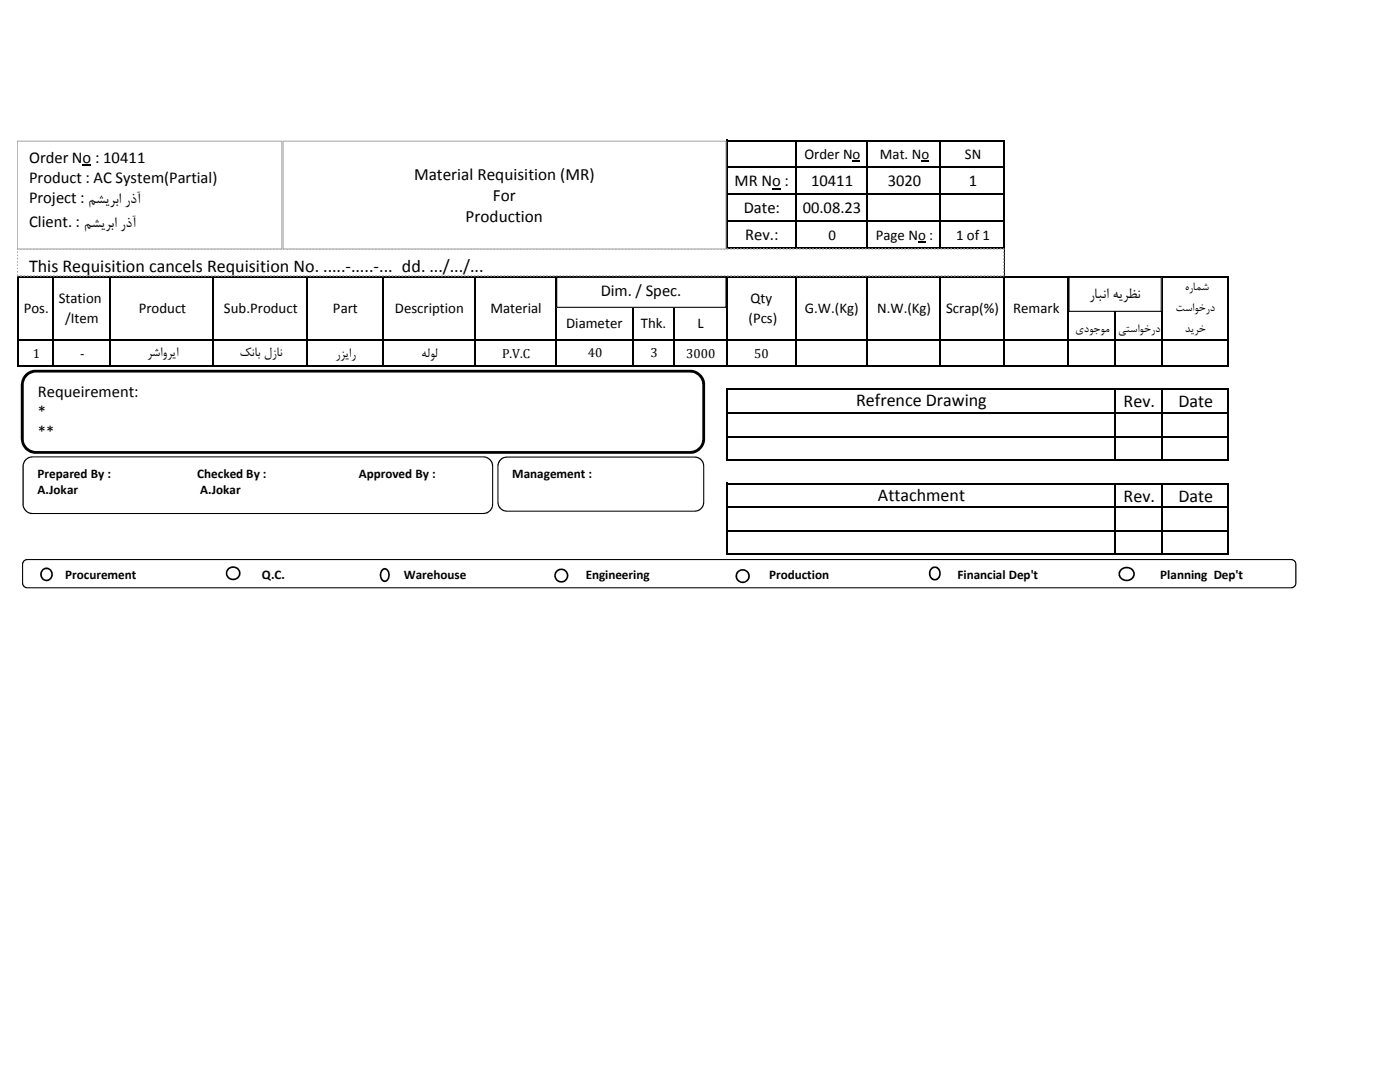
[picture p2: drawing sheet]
<svg xmlns="http://www.w3.org/2000/svg" width="279mm" height="216mm" viewBox="0 0 279 216" stroke-linecap="round" stroke-linejoin="round" font-family="sans-serif">
<path d="M154.1 37.6h1.7v.2h-1.7zM170.1 32.1h1.6v.2h-1.6zM183.9 32.1h1.6v.2h-1.6zM183.2 48.2h1.6v.2h-1.6z" fill="#000"/>
<g fill="none" stroke="#000" stroke-width=".3">
<path d="M145 27.9v21.8M145.2 28h55.4M145.2 33.4h55.4M145.2 38.8h55.4M158.8 28.2v21.5M173.1 28.2v21.5M187.7 28.2v21.5M200.4 28.2v45M3.6 55v18.2M3.7 55.2h241.6M10.6 55.3v17.9M22 55.3v17.9"/>
<path d="M42.6 55.3v17.9M61.3 55.3v17.9M76.3 55.3v17.9M94.8 55.3v17.9M110.9 55.3v17.9M126.3 55.3v17.9M134.6 55.3v17.9M145 55.3v17.9M145.2 44.2h55.4M145.2 49.6h55.4M158.8 55.3v17.9M173.1 55.3v17.9"/>
<path d="M187.7 55.3v17.9M213.2 55.3v17.9M222.5 55.3v17.9M231.9 55.3v17.9M245.1 55.3v17.9M3.7 67.8h241.6M3.7 73h241.6M145 77.6v14.3M145.2 77.7h100.1M222.5 77.9v14M231.9 77.9v14M245.1 77.9v14"/>
<path d="M145 96.4v14.3M145.2 82.4h100.1M145.2 87.1h100.1M145.2 91.8h100.1M145.2 96.5h100.1M222.5 96.6v14.1M231.9 96.6v14.1M245.1 96.6v14.1M145.2 101.2h100.1M145.2 105.9h100.1M145.2 110.6h100.1"/>
</g>
<path d="M3.4 49.7h196.9v5.3h-196.9z" fill="#fff"/>
<path d="M3.4 54.7h.2v.3h-.2zM3.4 54.1h.2v.3h-.2zM3.4 53.4h.2v.3h-.2zM3.4 52.7h.2v.4h-.2zM3.4 52.1h.2v.3h-.2zM3.4 51.4h.2v.4h-.2zM3.4 50.8h.2v.3h-.2zM3.4 50.1h.2v.4h-.2zM3.4 49.6l.2-.1v.3h-.2l.2-.1v.1h-.2zM4 49.5h.3v.3h-.3zM4.6 49.5h.4v.3h-.4zM5.3 49.5h.3v.3h-.3zM5.9 49.5h.4v.3h-.4zM6.6 49.5h.3v.3h-.3zM7.2 49.5h.4v.3h-.4zM7.9 49.5h.4v.3h-.4zM8.6 49.5h.3v.3h-.3zM9.2 49.5h.4v.3h-.4zM9.9 49.5h.3v.3h-.3zM10.5 49.5h.4v.3h-.4zM11.2 49.5h.3v.3h-.3zM11.9 49.5h.3v.3h-.3zM12.5 49.5h.3v.3h-.3zM13.2 49.5h.3v.3h-.3zM13.8 49.5h.3v.3h-.3zM14.5 49.5h.3v.3h-.3zM15.1 49.5h.4v.3h-.4zM15.8 49.5h.3v.3h-.3zM16.4 49.5h.4v.3h-.4zM17.1 49.5h.3v.3h-.3zM17.7 49.5h.4v.3h-.4zM18.4 49.5h.4v.3h-.4zM19 49.5h.4v.3h-.4zM19.7 49.5h.4v.3h-.4zM20.4 49.5h.3v.3h-.3zM21 49.5h.4v.3h-.4zM21.7 49.5h.3v.3h-.3zM22.4 49.5h.3v.3h-.3zM23 49.5h.3v.3h-.3zM23.7 49.5h.3v.3h-.3zM24.3 49.5h.3v.3h-.3zM25 49.5h.3v.3h-.3zM25.6 49.5h.4v.3h-.4zM26.3 49.5h.3v.3h-.3zM26.9 49.5h.4v.3h-.4zM27.6 49.5h.3v.3h-.3zM28.2 49.5h.4v.3h-.4zM28.9 49.5h.4v.3h-.4zM29.5 49.5h.4v.3h-.4zM30.2 49.5h.4v.3h-.4zM30.9 49.5h.3v.3h-.3zM31.5 49.5h.4v.3h-.4zM32.2 49.5h.3v.3h-.3zM32.9 49.5h.3v.3h-.3zM33.5 49.5h.3v.3h-.3zM34.2 49.5h.3v.3h-.3zM34.8 49.5h.3v.3h-.3zM35.5 49.5h.3v.3h-.3zM36.1 49.5h.3v.3h-.3zM36.8 49.5h.3v.3h-.3zM37.4 49.5h.4v.3h-.4zM38.1 49.5h.3v.3h-.3zM38.7 49.5h.4v.3h-.4zM39.4 49.5h.4v.3h-.4zM40 49.5h.4v.3h-.4zM40.7 49.5h.4v.3h-.4zM41.4 49.5h.3v.3h-.3zM42 49.5h.4v.3h-.4zM42.7 49.5h.3v.3h-.3zM43.3 49.5h.4v.3h-.4zM44 49.5h.3v.3h-.3zM44.7 49.5h.3v.3h-.3zM45.3 49.5h.3v.3h-.3zM46 49.5h.3v.3h-.3zM46.6 49.5h.3v.3h-.3zM47.3 49.5h.3v.3h-.3zM47.9 49.5h.4v.3h-.4zM48.6 49.5h.3v.3h-.3zM49.2 49.5h.4v.3h-.4zM49.9 49.5h.3v.3h-.3zM50.5 49.5h.4v.3h-.4zM51.2 49.5h.4v.3h-.4zM51.9 49.5h.3v.3h-.3zM52.5 49.5h.4v.3h-.4zM53.2 49.5h.3v.3h-.3zM53.8 49.5h.4v.3h-.4zM54.5 49.5h.3v.3h-.3zM55.2 49.5h.3v.3h-.3zM55.8 49.5h.3v.3h-.3zM56.5 49.5h.3v.3h-.3zM57.1 49.5h.3v.3h-.3zM57.8 49.5h.3v.3h-.3zM58.4 49.5h.4v.3h-.4zM59.1 49.5h.3v.3h-.3zM59.7 49.5h.4v.3h-.4zM60.4 49.5h.3v.3h-.3zM61 49.5h.4v.3h-.4zM61.7 49.5h.4v.3h-.4zM62.4 49.5h.3v.3h-.3zM63 49.5h.4v.3h-.4zM63.7 49.5h.3v.3h-.3zM64.3 49.5h.4v.3h-.4zM65 49.5h.3v.3h-.3zM65.7 49.5h.3v.3h-.3zM66.3 49.5h.3v.3h-.3zM67 49.5h.3v.3h-.3zM67.6 49.5h.3v.3h-.3zM68.3 49.5h.3v.3h-.3zM68.9 49.5h.4v.3h-.4zM69.6 49.5h.3v.3h-.3zM70.2 49.5h.4v.3h-.4zM70.9 49.5h.3v.3h-.3zM71.5 49.5h.4v.3h-.4zM72.2 49.5h.4v.3h-.4zM72.9 49.5h.3v.3h-.3zM73.5 49.5h.4v.3h-.4zM74.2 49.5h.3v.3h-.3zM74.8 49.5h.4v.3h-.4zM75.5 49.5h.3v.3h-.3zM76.2 49.5h.3v.3h-.3zM76.8 49.5h.3v.3h-.3zM77.5 49.5h.3v.3h-.3zM78.1 49.5h.3v.3h-.3zM78.8 49.5h.3v.3h-.3zM79.4 49.5h.4v.3h-.4zM80.1 49.5h.3v.3h-.3zM80.7 49.5h.4v.3h-.4zM81.4 49.5h.3v.3h-.3zM82 49.5h.4v.3h-.4zM82.7 49.5h.4v.3h-.4zM83.4 49.5h.3v.3h-.3zM84 49.5h.4v.3h-.4zM84.7 49.5h.3v.3h-.3zM85.3 49.5h.4v.3h-.4zM86 49.5h.3v.3h-.3zM86.7 49.5h.3v.3h-.3zM87.3 49.5h.3v.3h-.3zM88 49.5h.3v.3h-.3zM88.6 49.5h.3v.3h-.3zM89.3 49.5h.3v.3h-.3zM89.9 49.5h.4v.3h-.4zM90.6 49.5h.3v.3h-.3zM91.2 49.5h.4v.3h-.4zM91.9 49.5h.3v.3h-.3zM92.5 49.5h.4v.3h-.4zM93.2 49.5h.4v.3h-.4zM93.9 49.5h.3v.3h-.3zM94.5 49.5h.4v.3h-.4zM95.2 49.5h.3v.3h-.3zM95.8 49.5h.4v.3h-.4zM96.5 49.5h.3v.3h-.3zM97.2 49.5h.3v.3h-.3zM97.8 49.5h.3v.3h-.3zM98.5 49.5h.3v.3h-.3zM99.1 49.5h.3v.3h-.3zM99.8 49.5h.3v.3h-.3zM100.4 49.5h.4v.3h-.4zM101.1 49.5h.3v.3h-.3zM101.7 49.5h.4v.3h-.4zM102.4 49.5h.3v.3h-.3zM103 49.5h.4v.3h-.4zM103.7 49.5h.4v.3h-.4zM104.4 49.5h.3v.3h-.3zM105 49.5h.4v.3h-.4zM105.7 49.5h.3v.3h-.3zM106.3 49.5h.4v.3h-.4zM107 49.5h.3v.3h-.3zM107.7 49.5h.3v.3h-.3zM108.3 49.5h.3v.3h-.3zM109 49.5h.3v.3h-.3zM109.6 49.5h.3v.3h-.3zM110.3 49.5h.3v.3h-.3zM110.9 49.5h.4v.3h-.4zM111.6 49.5h.3v.3h-.3zM112.2 49.5h.4v.3h-.4zM112.9 49.5h.3v.3h-.3zM113.5 49.5h.4v.3h-.4zM114.2 49.5h.4v.3h-.4zM114.9 49.5h.3v.3h-.3zM115.5 49.5h.4v.3h-.4zM116.2 49.5h.3v.3h-.3zM116.8 49.5h.4v.3h-.4zM117.5 49.5h.3v.3h-.3zM118.2 49.5h.3v.3h-.3zM118.8 49.5h.3v.3h-.3zM119.5 49.5h.3v.3h-.3zM120.1 49.5h.3v.3h-.3zM120.8 49.5h.3v.3h-.3zM121.4 49.5h.4v.3h-.4zM122.1 49.5h.3v.3h-.3zM122.7 49.5h.4v.3h-.4zM123.4 49.5h.3v.3h-.3zM124 49.5h.4v.3h-.4zM124.7 49.5h.4v.3h-.4zM125.3 49.5h.4v.3h-.4zM126 49.5h.4v.3h-.4zM126.7 49.5h.3v.3h-.3zM127.3 49.5h.4v.3h-.4zM128 49.5h.3v.3h-.3zM128.7 49.5h.3v.3h-.3zM129.3 49.5h.3v.3h-.3zM130 49.5h.3v.3h-.3zM130.6 49.5h.3v.3h-.3zM131.3 49.5h.3v.3h-.3zM131.9 49.5h.3v.3h-.3zM132.6 49.5h.3v.3h-.3zM133.2 49.5h.4v.3h-.4zM133.9 49.5h.3v.3h-.3zM134.5 49.5h.4v.3h-.4zM135.2 49.5h.4v.3h-.4zM135.8 49.5h.4v.3h-.4zM136.5 49.5h.4v.3h-.4zM137.2 49.5h.3v.3h-.3zM137.8 49.5h.4v.3h-.4zM138.5 49.5h.3v.3h-.3zM139.1 49.5h.4v.3h-.4zM139.8 49.5h.3v.3h-.3zM140.5 49.5h.3v.3h-.3zM141.1 49.5h.3v.3h-.3zM141.8 49.5h.3v.3h-.3zM142.4 49.5h.3v.3h-.3zM143.1 49.5h.3v.3h-.3zM143.7 49.5h.4v.3h-.4zM144.4 49.5h.3v.3h-.3zM145 49.5h.4v.3h-.4zM145.7 49.5h.3v.3h-.3zM146.3 49.5h.4v.3h-.4zM147 49.5h.4v.3h-.4zM147.7 49.5h.3v.3h-.3zM148.3 49.5h.4v.3h-.4zM149 49.5h.3v.3h-.3zM149.6 49.5h.4v.3h-.4zM150.3 49.5h.3v.3h-.3zM151 49.5h.3v.3h-.3zM151.6 49.5h.3v.3h-.3zM152.3 49.5h.3v.3h-.3zM152.9 49.5h.3v.3h-.3zM153.6 49.5h.3v.3h-.3zM154.2 49.5h.4v.3h-.4zM154.9 49.5h.3v.3h-.3zM155.5 49.5h.4v.3h-.4zM156.2 49.5h.3v.3h-.3zM156.8 49.5h.4v.3h-.4zM157.5 49.5h.4v.3h-.4zM158.2 49.5h.3v.3h-.3zM158.8 49.5h.4v.3h-.4zM159.5 49.5h.3v.3h-.3zM160.1 49.5h.4v.3h-.4zM160.8 49.5h.3v.3h-.3zM161.5 49.5h.3v.3h-.3zM162.1 49.5h.3v.3h-.3zM162.8 49.5h.3v.3h-.3zM163.4 49.5h.3v.3h-.3zM164.1 49.5h.3v.3h-.3zM164.7 49.5h.4v.3h-.4zM165.4 49.5h.3v.3h-.3zM166 49.5h.4v.3h-.4zM166.7 49.5h.3v.3h-.3zM167.3 49.5h.4v.3h-.4zM168 49.5h.4v.3h-.4zM168.7 49.5h.3v.3h-.3zM169.3 49.5h.4v.3h-.4zM170 49.5h.3v.3h-.3zM170.6 49.5h.4v.3h-.4zM171.3 49.5h.3v.3h-.3zM172 49.5h.3v.3h-.3zM172.6 49.5h.3v.3h-.3zM173.3 49.5h.3v.3h-.3zM173.9 49.5h.3v.3h-.3zM174.6 49.5h.3v.3h-.3zM175.2 49.5h.4v.3h-.4zM175.9 49.5h.3v.3h-.3zM176.5 49.5h.4v.3h-.4zM177.2 49.5h.3v.3h-.3zM177.8 49.5h.4v.3h-.4zM178.5 49.5h.4v.3h-.4zM179.2 49.5h.3v.3h-.3zM179.8 49.5h.4v.3h-.4zM180.5 49.5h.3v.3h-.3zM181.1 49.5h.4v.3h-.4zM181.8 49.5h.3v.3h-.3zM182.5 49.5h.3v.3h-.3zM183.1 49.5h.3v.3h-.3zM183.8 49.5h.3v.3h-.3zM184.4 49.5h.3v.3h-.3zM185.1 49.5h.3v.3h-.3zM185.7 49.5h.4v.3h-.4zM186.4 49.5h.3v.3h-.3zM187 49.5h.4v.3h-.4zM187.7 49.5h.3v.3h-.3zM188.3 49.5h.4v.3h-.4zM189 49.5h.4v.3h-.4zM189.7 49.5h.3v.3h-.3zM190.3 49.5h.4v.3h-.4zM191 49.5h.3v.3h-.3zM191.6 49.5h.4v.3h-.4zM192.3 49.5h.3v.3h-.3zM193 49.5h.3v.3h-.3zM193.6 49.5h.3v.3h-.3zM194.3 49.5h.3v.3h-.3zM194.9 49.5h.3v.3h-.3zM195.6 49.5h.3v.3h-.3zM196.2 49.5h.4v.3h-.4zM196.9 49.5h.3v.3h-.3zM197.5 49.5h.4v.3h-.4zM198.2 49.5h.3v.3h-.3zM198.8 49.5h.4v.3h-.4zM199.5 49.5h.4v.3h-.4zM200.2 49.5l.2 .1v.3h-.2v-.2l.1 .1h-.1zM200.2 50.2h.2v.3h-.2zM200.2 50.8h.2v.4h-.2zM200.2 51.5h.2v.4h-.2zM200.2 52.2h.2v.3h-.2zM200.2 52.8h.2v.4h-.2zM200.2 53.5h.2v.3h-.2zM200.2 54.1h.2v.4h-.2zM200.2 54.8h.2v.4h-.2zM199.6 54.9h.3v.3h-.3zM198.9 54.9h.3v.3h-.3zM198.2 54.9h.4v.3h-.4zM197.6 54.9h.3v.3h-.3zM196.9 54.9h.4v.3h-.4zM196.3 54.9h.3v.3h-.3zM195.6 54.9h.4v.3h-.4zM195 54.9h.3v.3h-.3zM194.3 54.9h.3v.3h-.3zM193.7 54.9h.3v.3h-.3zM193 54.9h.3v.3h-.3zM192.4 54.9h.3v.3h-.3zM191.7 54.9h.3v.3h-.3zM191.1 54.9h.2v.3h-.2zM190.4 54.9h.3v.3h-.3zM189.7 54.9h.3v.3h-.3zM189.1 54.9h.3v.3h-.3zM188.4 54.9h.3v.3h-.3zM187.7 54.9h.4v.3h-.4zM187.1 54.9h.3v.3h-.3zM186.4 54.9h.4v.3h-.4zM185.8 54.9h.3v.3h-.3zM185.1 54.9h.4v.3h-.4zM184.5 54.9h.3v.3h-.3zM183.8 54.9h.3v.3h-.3zM183.2 54.9h.3v.3h-.3zM182.5 54.9h.3v.3h-.3zM181.9 54.9h.3v.3h-.3zM181.2 54.9h.3v.3h-.3zM180.6 54.9h.2v.3h-.2zM179.9 54.9h.3v.3h-.3zM179.2 54.9h.3v.3h-.3zM178.6 54.9h.3v.3h-.3zM177.9 54.9h.3v.3h-.3zM177.2 54.9h.4v.3h-.4zM176.6 54.9h.3v.3h-.3zM175.9 54.9h.4v.3h-.4zM175.3 54.9h.3v.3h-.3zM174.6 54.9h.4v.3h-.4zM174 54.9h.3v.3h-.3zM173.3 54.9h.4v.3h-.4zM172.7 54.9h.3v.3h-.3zM172 54.9h.3v.3h-.3zM171.4 54.9h.3v.3h-.3zM170.7 54.9h.3v.3h-.3zM170.1 54.9h.2v.3h-.2zM169.4 54.9h.3v.3h-.3zM168.7 54.9h.3v.3h-.3zM168.1 54.9h.3v.3h-.3zM167.4 54.9h.3v.3h-.3zM166.8 54.9h.3v.3h-.3zM166.1 54.9h.3v.3h-.3zM165.4 54.9h.4v.3h-.4zM164.8 54.9h.3v.3h-.3zM164.1 54.9h.4v.3h-.4zM163.5 54.9h.3v.3h-.3zM162.8 54.9h.4v.3h-.4zM162.2 54.9h.3v.3h-.3zM161.5 54.9h.3v.3h-.3zM160.9 54.9h.3v.3h-.3zM160.2 54.9h.3v.3h-.3zM159.6 54.9h.3v.3h-.3zM158.9 54.9h.3v.3h-.3zM158.2 54.9h.3v.3h-.3zM157.6 54.9h.3v.3h-.3zM156.9 54.9h.3v.3h-.3zM156.3 54.9h.3v.3h-.3zM155.6 54.9h.3v.3h-.3zM154.9 54.9h.4v.3h-.4zM154.3 54.9h.3v.3h-.3zM153.6 54.9h.4v.3h-.4zM153 54.9h.3v.3h-.3zM152.3 54.9h.4v.3h-.4zM151.7 54.9h.3v.3h-.3zM151 54.9h.3v.3h-.3zM150.4 54.9h.3v.3h-.3zM149.7 54.9h.3v.3h-.3zM149.1 54.9h.3v.3h-.3zM148.4 54.9h.3v.3h-.3zM147.7 54.9h.3v.3h-.3zM147.1 54.9h.3v.3h-.3zM146.4 54.9h.3v.3h-.3zM145.8 54.9h.3v.3h-.3zM145.1 54.9h.3v.3h-.3zM144.4 54.9h.4v.3h-.4zM143.8 54.9h.3v.3h-.3zM143.1 54.9h.4v.3h-.4zM142.5 54.9h.3v.3h-.3zM141.8 54.9h.4v.3h-.4zM141.2 54.9h.3v.3h-.3zM140.5 54.9h.3v.3h-.3zM139.9 54.9h.3v.3h-.3zM139.2 54.9h.3v.3h-.3zM138.6 54.9h.3v.3h-.3zM137.9 54.9h.3v.3h-.3zM137.2 54.9h.3v.3h-.3zM136.6 54.9h.3v.3h-.3zM135.9 54.9h.3v.3h-.3zM135.3 54.9h.3v.3h-.3zM134.6 54.9h.3v.3h-.3zM133.9 54.9h.4v.3h-.4zM133.3 54.9h.3v.3h-.3zM132.6 54.9h.4v.3h-.4zM132 54.9h.3v.3h-.3zM131.3 54.9h.4v.3h-.4zM130.7 54.9h.3v.3h-.3zM130 54.9h.3v.3h-.3zM129.4 54.9h.3v.3h-.3zM128.7 54.9h.3v.3h-.3zM128.1 54.9h.3v.3h-.3zM127.4 54.9h.3v.3h-.3zM126.7 54.9h.3v.3h-.3zM126.1 54.9h.3v.3h-.3zM125.4 54.9h.3v.3h-.3zM124.8 54.9h.3v.3h-.3zM124.1 54.9h.3v.3h-.3zM123.4 54.9h.4v.3h-.4zM122.8 54.9h.3v.3h-.3zM122.1 54.9h.4v.3h-.4zM121.5 54.9h.3v.3h-.3zM120.8 54.9h.4v.3h-.4zM120.2 54.9h.3v.3h-.3zM119.5 54.9h.3v.3h-.3zM118.9 54.9h.3v.3h-.3zM118.2 54.9h.3v.3h-.3zM117.6 54.9h.3v.3h-.3zM116.9 54.9h.3v.3h-.3zM116.2 54.9h.3v.3h-.3zM115.6 54.9h.3v.3h-.3zM114.9 54.9h.3v.3h-.3zM114.3 54.9h.3v.3h-.3zM113.6 54.9h.3v.3h-.3zM112.9 54.9h.4v.3h-.4zM112.3 54.9h.3v.3h-.3zM111.6 54.9h.4v.3h-.4zM111 54.9h.3v.3h-.3zM110.3 54.9h.4v.3h-.4zM109.7 54.9h.3v.3h-.3zM109 54.9h.3v.3h-.3zM108.4 54.9h.3v.3h-.3zM107.7 54.9h.3v.3h-.3zM107.1 54.9h.3v.3h-.3zM106.4 54.9h.3v.3h-.3zM105.7 54.9h.3v.3h-.3zM105.1 54.9h.3v.3h-.3zM104.4 54.9h.3v.3h-.3zM103.8 54.9h.3v.3h-.3zM103.1 54.9h.3v.3h-.3zM102.4 54.9h.4v.3h-.4zM101.8 54.9h.3v.3h-.3zM101.1 54.9h.4v.3h-.4zM100.5 54.9h.3v.3h-.3zM99.8 54.9h.4v.3h-.4zM99.2 54.9h.3v.3h-.3zM98.5 54.9h.3v.3h-.3zM97.9 54.9h.3v.3h-.3zM97.2 54.9h.3v.3h-.3zM96.6 54.9h.3v.3h-.3zM95.9 54.9h.3v.3h-.3zM95.2 54.9h.3v.3h-.3zM94.6 54.9h.3v.3h-.3zM93.9 54.9h.3v.3h-.3zM93.3 54.9h.3v.3h-.3zM92.6 54.9h.3v.3h-.3zM91.9 54.9h.4v.3h-.4zM91.3 54.9h.3v.3h-.3zM90.6 54.9h.4v.3h-.4zM90 54.9h.3v.3h-.3zM89.3 54.9h.4v.3h-.4zM88.7 54.9h.3v.3h-.3zM88 54.9h.3v.3h-.3zM87.4 54.9h.3v.3h-.3zM86.7 54.9h.3v.3h-.3zM86.1 54.9h.3v.3h-.3zM85.4 54.9h.3v.3h-.3zM84.8 54.9h.2v.3h-.2zM84.1 54.9h.3v.3h-.3zM83.4 54.9h.3v.3h-.3zM82.8 54.9h.3v.3h-.3zM82.1 54.9h.3v.3h-.3zM81.4 54.9h.4v.3h-.4zM80.8 54.9h.3v.3h-.3zM80.1 54.9h.4v.3h-.4zM79.5 54.9h.3v.3h-.3zM78.8 54.9h.4v.3h-.4zM78.2 54.9h.3v.3h-.3zM77.5 54.9h.4v.3h-.4zM76.9 54.9h.3v.3h-.3zM76.2 54.9h.3v.3h-.3zM75.6 54.9h.3v.3h-.3zM74.9 54.9h.3v.3h-.3zM74.3 54.9h.2v.3h-.2zM73.6 54.9h.3v.3h-.3zM72.9 54.9h.3v.3h-.3zM72.3 54.9h.3v.3h-.3zM71.6 54.9h.3v.3h-.3zM71 54.9h.3v.3h-.3zM70.3 54.9h.3v.3h-.3zM69.6 54.9h.4v.3h-.4zM69 54.9h.3v.3h-.3zM68.3 54.9h.4v.3h-.4zM67.7 54.9h.3v.3h-.3zM67 54.9h.4v.3h-.4zM66.4 54.9h.3v.3h-.3zM65.7 54.9h.3v.3h-.3zM65.1 54.9h.3v.3h-.3zM64.4 54.9h.3v.3h-.3zM63.8 54.9h.3v.3h-.3zM63.1 54.9h.3v.3h-.3zM62.4 54.9h.3v.3h-.3zM61.8 54.9h.3v.3h-.3zM61.1 54.9h.3v.3h-.3zM60.5 54.9h.3v.3h-.3zM59.8 54.9h.3v.3h-.3zM59.1 54.9h.4v.3h-.4zM58.5 54.9h.3v.3h-.3zM57.8 54.9h.4v.3h-.4zM57.2 54.9h.3v.3h-.3zM56.5 54.9h.4v.3h-.4zM55.9 54.9h.3v.3h-.3zM55.2 54.9h.3v.3h-.3zM54.6 54.9h.3v.3h-.3zM53.9 54.9h.3v.3h-.3zM53.3 54.9h.3v.3h-.3zM52.6 54.9h.3v.3h-.3zM51.9 54.9h.3v.3h-.3zM51.3 54.9h.3v.3h-.3zM50.6 54.9h.3v.3h-.3zM50 54.9h.3v.3h-.3zM49.3 54.9h.3v.3h-.3zM48.6 54.9h.4v.3h-.4zM48 54.9h.3v.3h-.3zM47.3 54.9h.4v.3h-.4zM46.7 54.9h.3v.3h-.3zM46 54.9h.4v.3h-.4zM45.4 54.9h.3v.3h-.3zM44.7 54.9h.3v.3h-.3zM44.1 54.9h.3v.3h-.3zM43.4 54.9h.3v.3h-.3zM42.8 54.9h.3v.3h-.3zM42.1 54.9h.3v.3h-.3zM41.4 54.9h.3v.3h-.3zM40.8 54.9h.3v.3h-.3zM40.1 54.9h.3v.3h-.3zM39.5 54.9h.3v.3h-.3zM38.8 54.9h.3v.3h-.3zM38.1 54.9h.4v.3h-.4zM37.5 54.9h.3v.3h-.3zM36.8 54.9h.4v.3h-.4zM36.2 54.9h.3v.3h-.3zM35.5 54.9h.4v.3h-.4zM34.9 54.9h.3v.3h-.3zM34.2 54.9h.3v.3h-.3zM33.6 54.9h.3v.3h-.3zM32.9 54.9h.3v.3h-.3zM32.3 54.9h.3v.3h-.3zM31.6 54.9h.3v.3h-.3zM30.9 54.9h.3v.3h-.3zM30.3 54.9h.3v.3h-.3zM29.6 54.9h.3v.3h-.3zM29 54.9h.3v.3h-.3zM28.3 54.9h.3v.3h-.3zM27.6 54.9h.4v.3h-.4zM27 54.9h.3v.3h-.3zM26.3 54.9h.4v.3h-.4zM25.7 54.9h.3v.3h-.3zM25 54.9h.4v.3h-.4zM24.4 54.9h.3v.3h-.3zM23.7 54.9h.3v.3h-.3zM23.1 54.9h.3v.3h-.3zM22.4 54.9h.3v.3h-.3zM21.8 54.9h.3v.3h-.3zM21.1 54.9h.3v.3h-.3zM20.4 54.9h.3v.3h-.3zM19.8 54.9h.3v.3h-.3zM19.1 54.9h.3v.3h-.3zM18.5 54.9h.3v.3h-.3zM17.8 54.9h.3v.3h-.3zM17.1 54.9h.4v.3h-.4zM16.5 54.9h.3v.3h-.3zM15.8 54.9h.4v.3h-.4zM15.2 54.9h.3v.3h-.3zM14.5 54.9h.4v.3h-.4zM13.9 54.9h.3v.3h-.3zM13.2 54.9h.3v.3h-.3zM12.6 54.9h.3v.3h-.3zM11.9 54.9h.3v.3h-.3zM11.3 54.9h.3v.3h-.3zM10.6 54.9h.3v.3h-.3zM9.9 54.9h.3v.3h-.3zM9.3 54.9h.3v.3h-.3zM8.6 54.9h.3v.3h-.3zM8 54.9h.3v.3h-.3zM7.3 54.9h.3v.3h-.3zM6.6 54.9h.4v.3h-.4zM6 54.9h.3v.3h-.3zM5.3 54.9h.4v.3h-.4zM4.7 54.9h.3v.3h-.3zM4 54.9h.4v.3h-.4zM3.4 54.9h.3v.3h-.3z" fill="#a6a6a6"/>
<path d="M3.4 28.2h52.8v21.5h-52.8z" fill="#fff"/>
<path d="M3.4 28.1h52.9v21.7h-52.9zM3.4 28.3l.2-.1v21.5l-.2-.1h52.8l-.1 .1v-21.5l.1 .1z" fill="#a6a6a6"/>
<path d="M16.5 32.9h1.7v.2h-1.7z" fill="#000"/>
<path d="M56.5 28.2h88.4v21.5h-88.4z" fill="#fff"/>
<path d="M56.4 28.1h88.5l.1 .1v21.5l-.1 .1h-88.4zM56.5 28.3l.1-.1v21.5l-.1-.1h88.4l-.1 .1v-21.5l.1 .1z" fill="#a6a6a6"/>
<path d="M213.3 55.3h18.4v6.8h-18.4z" fill="#fff"/>
<path d="M213.2 55.3l18.5-.1 .2 .1-.1 6.9h-18.5l-.1-.1zM213.3 55.5l.1-.2v6.8l-.1-.1h18.4l-.1 .1v-6.8l.1 .2z" fill="#000"/>
<path d="M5 75.1a2.71 2.71 0 0 1 2.2-1.1h130.6a2.69 2.69 0 0 1 2.6 2.8v10.8a2.66 2.66 0 0 1-2.6 2.7h-130.6a2.7 2.7 0 0 1-2.8-2.7v-10.8l.1-.7z" fill-rule="evenodd" fill="#fff"/>
<path d="M5.2 74.5a2.79 2.79 0 0 1 2-.7h130.8a3 3 0 0 1 2.7 2.7v11.3a3 3 0 0 1-2.7 2.8h-130.8a2.96 2.96 0 0 1-3.1-3v-10.8l.4-1.4zM5.4 75.1l-.3 .4-.4 1v11a2.43 2.43 0 0 0 2.5 2.5h130.5a2.47 2.47 0 0 0 2.5-2.4v-10.8a2.46 2.46 0 0 0-2.4-2.5h-130.6l-1.2 .3z" fill="#000"/>
<path d="M5.2 91.7l.8-.5 .5-.1h89.9a1.86 1.86 0 0 1 1.9 1.9v7.6a1.83 1.83 0 0 1-1.9 1.8h-89.9a1.85 1.85 0 0 1-1.9-1.8v-7.6l.1-.5z" fill-rule="evenodd" fill="#fff"/>
<path d="M5.1 91.6l.6-.4 .6-.1h90.5a2.05 2.05 0 0 1 1.6 1.7v8l-.3 .9a1.91 1.91 0 0 1-1.5 .9h-90.5l-1-.6-.4-.6-.2-.6v-8l.3-.9zM5.2 91.8l-.5 .9v8.2l.3 .7 .5 .5 1 .3h89.9l.9-.2 .4-.3 .3-.5 .2-.8v-7.9l-.3-.6-.5-.5-1-.3h-89.9l-.5 .1z" fill="#000"/>
<path d="M111.1 55.3h33.8v6h-33.8z" fill="#fff"/>
<path d="M111 55.3l33.9-.1 .1 .1v6l-33.9 .1-.1-.1zM111.1 55.5l.1-.2v6l-.1-.1h33.8l-.1 .1v-6l.1 .2z" fill="#000"/>
<path d="M99.9 91.7l.8-.4 .5-.1h37.4a1.8 1.8 0 0 1 1.8 1.8v7.2a1.79 1.79 0 0 1-1.8 1.8h-37.4a1.8 1.8 0 0 1-1.8-1.8v-7.2v-.5z" fill-rule="evenodd" fill="#fff"/>
<path d="M100.1 91.4l.9-.3 38.2 .1a1.89 1.89 0 0 1 1.3 1.6v7.6l-.2 .9-.6 .5-.5 .2-38.2 .1a1.8 1.8 0 0 1-1.7-1.9v-7.6l.3-.7zM99.9 91.9l-.4 1.1v7.2l.3 .9 .4 .5 .6 .3h37.8l1-.3 .4-.5 .3-.6v-7.8l-.5-.9-.8-.4-37.8-.1-.7 .1z" fill="#000"/>
<path d="M4.8 111.9l.7-.3h252.2a.95 .95 0 0 1 .9 1v3.7a.91 .91 0 0 1-.9 1h-252.2a.92 .92 0 0 1-1-1v-3.7z" fill-rule="evenodd" fill="#fff"/>
<path d="M4.6 112l.6-.5h252.7a1.06 1.06 0 0 1 .8 1.1v3.7a1.03 1.03 0 0 1-.8 1.1h-252.7l-.6-.4-.2-.4v-4.2zM4.9 112l-.3 .6v3.7l.3 .6 .6 .3h252.1l.7-.3 .2-.4v-4.1l-.2-.4-.6-.2h-252.2z" fill="#000"/>
<path d="M8.6 113.6a1.14 1.14 0 0 1 1.8 1 1.14 1.14 0 0 1-1.8 1 1.26 1.26 0 0 1 0-2z" fill-rule="evenodd" fill="#fff"/>
<path d="M8.4 113.6a1.23 1.23 0 0 1 1.9 .2 1.3 1.3 0 0 1-.3 1.9 1.3 1.3 0 0 1-1.8-.3l-.2-.8 .1-.5zM8.6 113.9l-.3 .5v.4l.3 .6 .5 .3 .7-.2 .4-.9-.3-.8-.4-.2h-.4z" fill="#000"/>
<circle cx="46.5" cy="114.4" r="1.27" fill="#fff"/>
<path d="M45.5 113.4a1.55 1.55 0 0 1 2.5 .7v.6a1.33 1.33 0 0 1-1.2 1h-.8a1.4 1.4 0 0 1-.5-2.3zM45.4 114.4a1.12 1.12 0 0 0 2.2 0 1.12 1.12 0 0 0-2.2 0z" fill="#000"/>
<path d="M76.3 113.7a.77 .77 0 0 1 .8-.1 .77 .77 0 0 1 .5 .7 1.12 1.12 0 0 1-1.1 1.6 1.53 1.53 0 0 1-.2-2.2z" fill-rule="evenodd" fill="#fff"/>
<path d="M76.2 113.6l.2-.1a.84 .84 0 0 1 1.2 .5 1.74 1.74 0 0 1-.2 1.9 .77 .77 0 0 1-1.3-.2 1.7 1.7 0 0 1 .1-2.1zM76.4 113.8l-.3 .7 .1 .7 .2 .5 .5 .1 .3-.1 .2-.5 .1-.8-.5-.7h-.3z" fill="#000"/>
<path d="M223.6 113.8a1.42 1.42 0 0 1 2-.4 1.42 1.42 0 0 1 .4 1.9 1.47 1.47 0 0 1-1.7 .4 1.47 1.47 0 0 1-.9-1.6z" fill-rule="evenodd" fill="#fff"/>
<path d="M223.7 113.5a1.75 1.75 0 0 1 2.8 .8v.5a1.67 1.67 0 0 1-1.9 1.2 1.67 1.67 0 0 1-1.4-1.8zM223.9 113.7l-.3 .4-.1 .5 .2 .5 .4 .4 1 .2 .9-.6 .1-.8-.5-.7-1-.2z" fill="#000"/>
<circle cx="112" cy="114.8" r="1.25" fill="#fff"/>
<path d="M110.6 114.8a1.45 1.45 0 0 1 2.9 0 1.45 1.45 0 0 1-2.9 0zM110.9 114.8a1.1 1.1 0 0 0 2.2 0 1.1 1.1 0 0 0-2.2 0z" fill="#000"/>
<path d="M186 113.4a1.09 1.09 0 0 1 1.3 .1 1.09 1.09 0 0 1 .2 1.3 1.01 1.01 0 0 1-1.2 .9 1.01 1.01 0 0 1-.8-1.3l.1-.4z" fill-rule="evenodd" fill="#fff"/>
<path d="M185.7 113.4l.2-.2a1.11 1.11 0 0 1 1.8 .7v.8a1.24 1.24 0 0 1-1.1 1.1 1.12 1.12 0 0 1-1.2-1.1v-.6zM186.1 113.5l-.3 .5v.9l.4 .5h.7l.5-.5v-.9l-.5-.6-.3-.1z" fill="#000"/>
<circle cx="148.2" cy="115" r="1.26" fill="#fff"/>
<path d="M146.8 114.9a1.43 1.43 0 0 1 2.8 0 1.43 1.43 0 0 1-2.8 0zM147.1 114.9a1.1 1.1 0 0 0 2.2 0 1.1 1.1 0 0 0-2.2 0z" fill="#000"/>
<g font-size="3.6">
<text x="5.8" y="54.3">This Requisition cancels Requisition No. .....‐.....‐... dd. .../.../...</text>
<text x="170.9" y="81.1">Refrence Drawing</text>
<text x="224.2" y="81.3">Rev.</text>
<text x="235.2" y="81.3">Date</text>
<text x="175.2" y="99.9">Attachment</text>
<text x="224.2" y="100.1">Rev.</text>
<text x="235.2" y="100.1">Date</text>
</g>
<g font-size="3.4">
<text x="82.6" y="35.9">Material Requisition (MR)</text>
<text x="98.4" y="40.1">For</text>
<text x="92.9" y="44.3">Production</text>
</g>
<g font-size="3.3">
<text x="5.8" y="32.5">Order No : 10411</text>
<text x="5.8" y="40.5">Project : مشيراب رذآ</text>
<text x="5.8" y="36.4">Product : AC System(Partial)</text>
<text x="146.6" y="37.2">MR No :</text>
<text x="161.9" y="37.2">10411</text>
<text x="177.2" y="37.2">3020</text>
<text x="193.3" y="37.2">1</text>
<text x="5.8" y="45.4">Client. : مشيراب رذآ</text>
<text x="148.4" y="42.6">Date:</text>
<text x="148.7" y="48">Rev.:</text>
<text x="160.2" y="42.6">00.08.23</text>
<text x="119.9" y="59.1">Dim. / Spec.</text>
<text x="217.3" y="59.4">رابان ه</text>
<text x="223.4" y="59.4">يرظن</text>
<text x="7.6" y="79.2">Requeirement:</text>
<text x="7.6" y="83.1">*</text>
<text x="7.6" y="87.2">**</text>
</g>
<g font-size="3">
<text x="160.5" y="31.7">Order No</text>
<text x="175.6" y="31.7">Mat. No</text>
<text x="192.6" y="31.7">SN</text>
<text x="165.4" y="47.9">0</text>
<text x="174.8" y="47.9">Page No :</text>
<text x="190.8" y="47.9">1 of 1</text>
<text x="4.7" y="62.5">Pos.</text>
<text x="11.7" y="60.5">Station</text>
<text x="13" y="64.5">/Item</text>
<text x="27.7" y="62.5">Product</text>
<text x="44.7" y="62.5">Sub.Product</text>
<text x="66.5" y="62.5">Part</text>
<text x="78.8" y="62.5">Description</text>
<text x="97.9" y="62.5">Material</text>
<text x="113" y="65.4">Diameter</text>
<text x="127.9" y="65.4">Thk.</text>
<text x="139.2" y="65.4">L</text>
<text x="149.4" y="64.5">(Pcs)</text>
<text x="149.8" y="60.5">Qty</text>
<text x="160.6" y="62.5">G.W.(Kg)</text>
<text x="175" y="62.5">N.W.(Kg)</text>
<text x="188.8" y="62.5">Scrap(%)</text>
<text x="202.2" y="62.5">Remark</text>
<text x="29.3" y="71.1">رشاور اي</text>
<text x="47.8" y="71.1">ك بان لز نا</text>
<text x="66.9" y="71.3">رز اير</text>
<text x="84.1" y="71.3">هلول</text>
</g>
<g font-size="2.6">
<text x="236.4" y="57.9">هرامش</text>
<text x="234.6" y="62.1">تساوخرد</text>
<text x="6.5" y="71.4">1</text>
<text x="16" y="71.4">‐</text>
<text x="100.2" y="71.4">P.V.C</text>
<text x="117.3" y="71.3">40</text>
<text x="129.8" y="71.3">3</text>
<text x="136.9" y="71.4">3000</text>
<text x="150.5" y="71.4">50</text>
<text x="214.6" y="66.2">يدوجوم</text>
<text x="223.2" y="66.2">يتساوخرد</text>
<text x="236.5" y="66.3">ديرخ</text>
<text x="7.5" y="95.4">Prepared By :</text>
<text x="39.4" y="95.4">Checked By :</text>
<text x="71.6" y="95.4">Approved By :</text>
<text x="102.2" y="95.4">Management :</text>
<text x="7.5" y="98.6">A.Jokar</text>
<text x="39.9" y="98.6">A.Jokar</text>
<text x="13" y="115.6">Procurement</text>
<text x="52.3" y="115.6">Q.C.</text>
<text x="80.6" y="115.6">Warehouse</text>
<text x="116.9" y="115.6">Engineering</text>
<text x="153.5" y="115.6">Production</text>
<text x="191.1" y="115.6">Financial Dep't</text>
<text x="231.6" y="115.6">Planning Dep't</text>
</g>
</svg>
